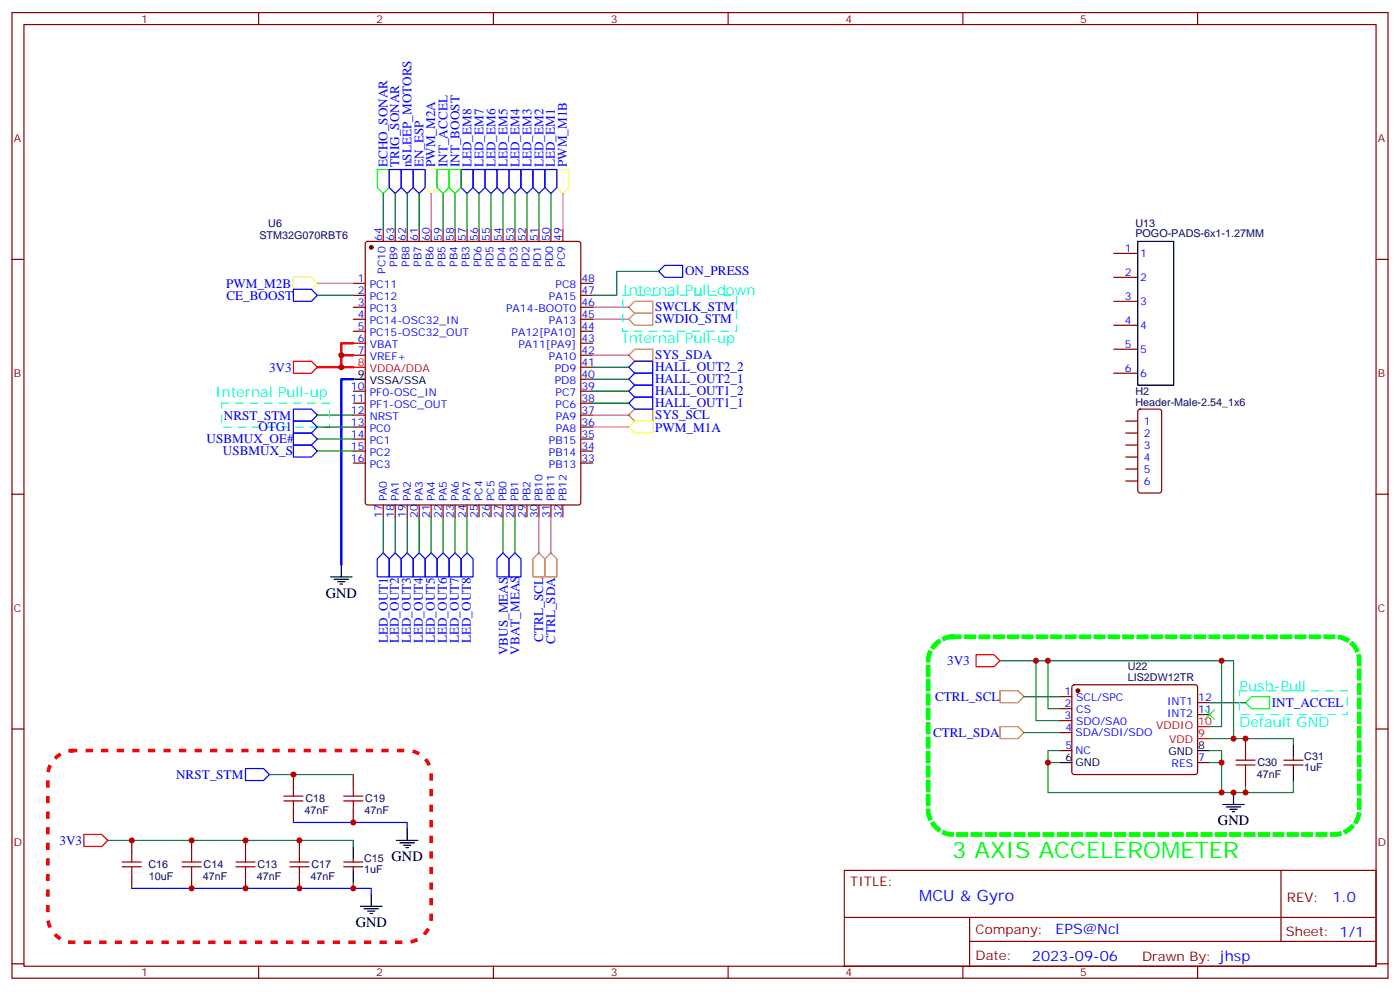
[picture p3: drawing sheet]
<svg xmlns="http://www.w3.org/2000/svg" width="412mm" height="292mm" viewBox="0 0 412 292" stroke-linecap="round" stroke-linejoin="round" font-family="sans-serif">
<g fill="none" stroke="#870000" stroke-width=".35">
<path d="M3.5 3.7h405.4v284.3h-405.4zM7.1 7.2h398.2v277.3h-398.2zM76.2 3.7v3.5M145.3 3.7v3.5M214.5 3.7v3.5M283.6 3.7v3.5M352.8 3.7v3.5M3.5 76.4h3.6M107.8 71.3l.5-.2h62.1l.5 .2 .2 .5v76.2l-.2 .5-.5 .2h-62.1l-.5-.2-.2-.5v-76.2zM112.9 67.6v3.5M116.4 67.6v3.5M119.9 67.6v3.5"/>
<path d="M123.5 67.6v3.5M127 67.6v3.5M130.5 67.6v3.5M134.1 67.6v3.5M137.6 67.6v3.5M141.1 67.6v3.5M144.6 67.6v3.5M148.2 67.6v3.5M151.7 67.6v3.5M155.2 67.6v3.5M158.7 67.6v3.5M162.3 67.6v3.5"/>
<path d="M165.8 67.6v3.5M328.1 74.6h7M405.3 76.4h3.6M104.1 83.4h3.5M104.1 87h3.5M104.1 90.5h3.5M104.1 94h3.5M104.1 97.5h3.5M171.1 83.4h3.5M171.1 87h3.5M171.1 90.5h3.5M171.1 94h3.5"/>
<path d="M171.1 97.5h3.5M328.1 81.7h7M328.1 88.7h7M328.1 95.8h7M104.1 101.1h3.5M104.1 104.6h3.5M104.1 115.2h3.5M104.1 118.7h3.5M171.1 101.1h3.5M171.1 104.6h3.5M171.1 115.2h3.5M171.1 118.7h3.5"/>
<path d="M171.1 111.7h3.5M171.1 108.1h3.5M328.1 102.8h7M328.1 109.9h7M104.1 122.2h3.5M104.1 125.8h3.5M104.1 129.3h3.5M104.1 132.8h3.5M104.1 136.3h3.5M171.1 122.2h3.5M171.1 125.8h3.5M171.1 129.3h3.5"/>
<path d="M171.1 132.8h3.5M171.1 136.3h3.5M331.6 124h3.5M331.6 127.5h3.5M331.6 131.1h3.5M331.6 134.6h3.5M331.6 138.1h3.5M335.4 120.7l.4-.2h5.7l.6 .4 .1 23.6-.5 .6-5.9 .1-.6-.5-.1-23.5zM3.5 145.5h3.6M112.9 148.7v3.5M116.4 148.7v3.5M119.9 148.7v3.5"/>
<path d="M123.5 148.7v3.5M127 148.7v3.5M130.5 148.7v3.5M134.1 148.7v3.5M137.6 148.7v3.5M141.1 148.7v3.5M144.6 148.7v3.5M148.2 148.7v3.5M151.7 148.7v3.5M155.2 148.7v3.5M158.7 148.7v3.5M162.3 148.7v3.5"/>
<path d="M165.8 148.7v3.5M331.6 141.6h3.5M405.3 145.5h3.6M3.5 214.7h3.6M312.2 205.1h3.5M312.2 208.7h3.5M312.2 212.2h3.5M312.2 215.7h3.5M316 201.8l.4-.2h35.7l.5 .2 .2 .5-.1 25.3-.6 .5-35.9-.1-.5-.6v-25.1zM352.8 210.4h3.5M352.8 206.9h3.5M366.9 217.5v3.5"/>
<path d="M405.3 214.7h3.6M86.4 228.1v3.5M86.4 238.7v3.5M104.1 228.1v3.5M104.1 238.7v3.5M312.2 221h3.5M352.8 224.5h3.5M366.9 228.1v3.5M378.2 225.2h5.6M378.2 223.8h5.6M381 222.8v1M381 225.2v1.1"/>
<path d="M38.8 247.5v3.5M38.8 258.1v3.5M56.4 247.5v3.5M56.4 258.1v3.5M72.3 247.5v3.5M72.3 258.1v3.5M88.2 247.5v3.5M88.2 258.1v3.5M101.2 255.2h5.7M101.2 253.8h5.7M104.1 252.8v1M104.1 255.2v1.1"/>
<path d="M248.7 256.3h156.6v28.2h-156.6zM377.3 256.3v20.9M248.7 270.1h156.5M285.6 277.2h119.6M285.6 270.1v14.2M3.5 283.8h3.6M76.2 284.5v3.5M145.3 284.5v3.5M214.5 284.5v3.5M283.6 284.5v3.5M352.8 284.5v3.5M405.3 283.8h3.6"/>
</g>
<path d="M86.4 106.4h5.3l1.8 1.7-1.8 1.8h-5.3zM104.1 108.1h3.5M287.5 192.8h5.3l1.8 1.8-1.8 1.7h-5.3zM352.8 217.5h3.5M352.8 214h3.5M24.7 245.7h5.3l1.7 1.8-1.7 1.7h-5.3z" fill="none" stroke="#f00" stroke-width=".35"/>
<path d="M185.2 90.5l1.8-1.8h5.3v3.6h-5.3zM185.2 94l1.8-1.7h5.3v3.5h-5.3zM185.2 104.6l1.8-1.8h5.3v3.6h-5.3zM185.2 122.2l1.8-1.7h5.3v3.5h-5.3zM158.7 162.8l1.8 1.8v5.3h-3.5v-5.3zM162.3 162.8l1.7 1.8v5.3h-3.5v-5.3zM294.6 214h5.3l1.7 1.7-1.7 1.8h-5.3zM294.6 203.4h5.3l1.7 1.7-1.7 1.8h-5.3z" fill="none" stroke="#c90" stroke-width=".35"/>
<path d="M174.6 90.5h10.6M174.6 94h10.6M174.6 104.6h10.6M174.6 122.2h10.6M158.7 152.2v10.6M162.3 152.2v10.6" fill="none" stroke="#c0c" stroke-width=".35"/>
<g fill="none" stroke="#00f" stroke-width=".35">
<path d="M114.7 49.9h3.5v5.3l-1.8 1.8-1.7-1.8zM118.2 49.9h3.5v5.3l-1.8 1.8-1.7-1.8zM121.7 49.9h3.5v5.3l-1.7 1.8-1.8-1.8zM135.8 49.9h3.5v5.3l-1.7 1.8-1.8-1.8zM139.3 49.9h3.6v5.3l-1.8 1.8-1.8-1.8zM142.9 49.9h3.5v5.3l-1.8 1.8-1.7-1.8zM146.4 49.9h3.5v5.3l-1.7 1.8-1.8-1.8zM149.9 49.9h3.6v5.3l-1.8 1.8-1.8-1.8zM153.5 49.9h3.5v5.3l-1.8 1.8-1.7-1.8zM157 49.9h3.5v5.3l-1.8 1.8-1.7-1.8zM160.5 49.9h3.5v5.3l-1.7 1.8-1.8-1.8zM194 79.9l1.8-1.8h5.3v3.6h-5.3z"/>
<path d="M86.4 85.2h5.3l1.8 1.8-1.8 1.7h-5.3zM185.2 118.7l1.8-1.8h5.3v3.6h-5.3zM185.2 111.7l1.8-1.8h5.3v3.5h-5.3zM185.2 108.1l1.8-1.7h5.3v3.5h-5.3zM187 113.4h5.3v3.5h-5.3l-1.8-1.7zM86.4 120.5h5.3l1.8 1.7-1.8 1.8h-5.3zM86.4 124h5.3l1.8 1.8-1.8 1.7h-5.3zM86.4 127.5h5.3l1.8 1.8-1.8 1.8h-5.3zM86.4 131.1h5.3l1.8 1.7-1.8 1.8h-5.3zM112.9 162.8l1.8 1.8v5.3h-3.6v-5.3zM116.4 162.8l1.8 1.8v5.3h-3.5v-5.3zM119.9 162.8l1.8 1.8v5.3h-3.5v-5.3z"/>
<path d="M123.5 162.8l1.7 1.8v5.3h-3.5v-5.3zM127 162.8l1.8 1.8v5.3h-3.6v-5.3zM130.5 162.8l1.8 1.8v5.3h-3.5v-5.3zM134.1 162.8l1.7 1.8v5.3h-3.5v-5.3zM137.6 162.8l1.7 1.8v5.3h-3.5v-5.3zM148.2 162.8l1.7 1.8v5.3h-3.5v-5.3zM151.7 162.8l1.8 1.8v5.3h-3.6v-5.3zM72.3 226.3h5.3l1.8 1.8-1.8 1.7h-5.3zM86.4 242.2h33.5v1.7M38.8 261.6h70.6v1.7"/>
</g>
<g fill="#870000" stroke="#870000" stroke-width=".35">
<circle cx="109.4" cy="72.8" r=".53"/>
<circle cx="317.5" cy="203.4" r=".53"/>
</g>
<g fill="none" stroke="#000" stroke-width=".35">
<path d="M335.1 71.1h10.6v42.3h-10.6zM104.1 111.7h3.5M97.4 169.9h6.3M98.4 170.6h4.3M99.5 171.3h2.1M100.2 172h.7M100.5 166.3v3.6M381 219.3v3.5M312.2 224.5h3.5M352.8 221h3.5M360.2 236.9h6.3M361.2 237.6h4.3"/>
<path d="M362.3 238.3h2.1M363 239h.7M363.4 233.4v3.5M381 226.3v3.5M104.1 249.2v3.6M104.1 256.3v3.5M116.8 247.5h6.3M117.8 248.2h4.3M118.9 248.9h2.1M119.6 249.6h.7M119.9 243.9v3.6M106.2 266.9h6.3"/>
<path d="M107.2 267.6h4.3M108.3 268.3h2.1M109 269h.7M109.4 263.3v3.6"/>
</g>
<path d="M93.5 108.1h10.6M100.5 104.6h3.6M104.1 101.1h-3.6v7" fill="none" stroke="#f00" stroke-width=".71"/>
<g fill="none" stroke="#008700" stroke-width=".35">
<path d="M112.9 57v10.6M116.4 57v10.6M119.9 57v10.6M123.5 57v10.6M130.5 57v10.6M134.1 57v10.6M137.6 57v10.6M141.1 57v10.6M144.6 57v10.6M148.2 57v10.6M151.7 57v10.6M155.2 57v10.6"/>
<path d="M158.7 57v10.6M162.3 57v10.6M194 79.9h-12.3v7.1h-7.1M93.5 87h10.6M174.6 108.1h10.6M174.6 111.7h10.6M174.6 115.2h10.6M174.6 118.7h10.6M93.5 122.2h10.6M93.5 125.8h10.6M93.5 129.3h10.6M93.5 132.8h10.6"/>
<path d="M112.9 152.2v10.6M116.4 152.2v10.6M119.9 152.2v10.6M123.5 152.2v10.6M127 152.2v10.6M130.5 152.2v10.6M134.1 152.2v10.6M137.6 152.2v10.6M148.2 152.2v10.6M151.7 152.2v10.6M294.6 194.6h65.2v19.4h-3.5M305.2 194.6v17.6h7"/>
<path d="M308.7 194.6v14.1h3.5M359.8 194.6h3.6v22.9h-7.1M301.6 205.1h10.6M301.6 215.7h10.6M356.3 206.9h10.6M363.4 217.5h17.6v1.8M79.4 228.1h24.7M308.7 224.5v8.9h72.3v-3.6M312.2 221h-3.5v3.5h3.5M356.3 224.5h3.5v8.9M356.3 221h3.5v3.5M366.9 231.6v1.8"/>
<path d="M31.7 247.5h72.4v1.7M104.1 259.8v1.8"/>
</g>
<g fill="none" stroke="#a10000" stroke-width=".35">
<path d="M83.6 234.4h5.7M83.6 235.8h5.7M86.4 231.6v2.8M86.4 235.8v2.9M101.2 234.4h5.7M101.2 235.8h5.7M104.1 231.6v2.8M104.1 235.8v2.9M364.1 223.8h5.6M364.1 225.2h5.6M366.9 221v2.8M366.9 225.2v2.9"/>
<path d="M36 253.8h5.6M36 255.2h5.6M38.8 251v2.8M38.8 255.2v2.9M53.6 253.8h5.7M53.6 255.2h5.7M56.4 251v2.8M56.4 255.2v2.9M69.5 253.8h5.6M69.5 255.2h5.6M72.3 251v2.8M72.3 255.2v2.9"/>
<path d="M85.4 253.8h5.6M85.4 255.2h5.6M88.2 251v2.8M88.2 255.2v2.9"/>
</g>
<path d="M104.1 111.7h-3.6v54.6" fill="none" stroke="#00f" stroke-width=".71"/>
<path d="M111.1 49.9h3.6v5.3l-1.8 1.8-1.8-1.8zM128.8 49.9h3.5v5.3l-1.8 1.8-1.7-1.8zM132.3 49.9h3.5v5.3l-1.7 1.8-1.8-1.8zM366.9 206.9l1.8-1.8h5.2v3.6h-5.2z" fill="none" stroke="#0f0" stroke-width=".35"/>
<path d="M354.9 209l2.8 2.8M357.7 209l-2.8 2.8" fill="none" stroke="#3c3" stroke-width=".35"/>
<path d="M280.5 187.5h112.8a7.1 7.1 0 0 1 7.1 7.1v44.1a7.6 7.6 0 0 1-7.1 7h-112.8a7.6 7.6 0 0 1-7.1-7v-44.1a7.6 7.6 0 0 1 7.1-7.1" fill="none" stroke="#0f0" stroke-width="1.4" stroke-dasharray="2.1 2.1"/>
<path d="M183.4 87h33.6v10.5h-33.6zM65.3 118.7h31.7v7.1h-31.7zM365.1 203.4h31.8v7h-31.8z" fill="none" stroke="#0ff" stroke-width=".35" stroke-dasharray="2.1 2.1"/>
<path d="M21.2 221h98.7a7.1 7.1 0 0 1 7.1 7.1v42.3a7.6 7.6 0 0 1-7.1 7.1h-98.7a7.6 7.6 0 0 1-7.1-7.1v-42.3a7.6 7.6 0 0 1 7.1-7.1" fill="none" stroke="#f00" stroke-width="1.1" stroke-dasharray="1.1 3.5"/>
<path d="M125.2 49.9h3.6v5.3l-1.8 1.8-1.8-1.8zM164 49.9h3.6v5.3l-1.8 1.8-1.8-1.8zM86.4 81.7h5.3l1.8 1.7-1.8 1.8h-5.3zM185.2 125.8l1.8-1.8h5.3v3.5h-5.3z" fill="none" stroke="#ff0" stroke-width=".35"/>
<path d="M127 57v10.6M165.8 57v10.6M93.5 83.4h10.6M174.6 125.8h10.6" fill="none" stroke="#f0f" stroke-width=".35"/>
<g fill="#c00">
<circle cx="100.5" cy="108.1" r=".88"/>
<circle cx="100.5" cy="104.6" r=".88"/>
<circle cx="56.4" cy="247.5" r=".88"/>
<circle cx="38.8" cy="247.5" r=".88"/>
<circle cx="104.1" cy="242.2" r=".88"/>
<circle cx="86.4" cy="228.1" r=".88"/>
<circle cx="72.3" cy="247.5" r=".88"/>
<circle cx="88.2" cy="247.5" r=".88"/>
<circle cx="56.4" cy="261.6" r=".88"/>
<circle cx="72.3" cy="261.6" r=".88"/>
<circle cx="88.2" cy="261.6" r=".88"/>
<circle cx="104.1" cy="261.6" r=".88"/>
<circle cx="305.2" cy="194.6" r=".88"/>
<circle cx="359.8" cy="194.6" r=".88"/>
<circle cx="308.7" cy="194.6" r=".88"/>
<circle cx="308.7" cy="224.5" r=".88"/>
<circle cx="359.8" cy="233.4" r=".88"/>
<circle cx="363.4" cy="217.5" r=".88"/>
<circle cx="366.9" cy="217.5" r=".88"/>
<circle cx="366.9" cy="233.4" r=".88"/>
<circle cx="359.8" cy="224.5" r=".88"/>
<circle cx="363.4" cy="233.4" r=".88"/>
</g>
<text font-size="6.7" fill="#0f0" x="280.5" y="252.8">3 AXIS ACCELEROMETER</text>
<text font-size="4.6" fill="#00f" x="270.8" y="265.3">MCU &amp; Gyro</text>
<g font-size="4.2" fill="#0ff">
<text x="183.4" y="87">Internal Pull-down</text>
<text x="183.4" y="101.1">Internal Pull-up</text>
<text x="63.5" y="116.9">Internal Pull-up</text>
<text x="365.1" y="203.4">Push-Pull</text>
<text x="365.1" y="214">Default GND</text>
</g>
<g font-size="4.2">
<text x="96" y="176">GND</text>
<text x="358.8" y="243.1">GND</text>
<text x="115.4" y="253.6">GND</text>
<text x="104.8" y="273">GND</text>
</g>
<g font-size="4.2" fill="#00f">
<text x="392.5" y="265.6">1.0</text>
<text x="310.9" y="275.1">EPS@Ncl</text>
<text x="304" y="282.9">2023-09-06</text>
</g>
<g font-size="3.9" fill="#00f">
<text x="114.2" y="49.2" transform="rotate(-90 114.2 49.2)">ECHO_SONAR</text>
<text x="117.6" y="49.2" transform="rotate(-90 117.6 49.2)">TRIG_SONAR</text>
<text x="121.2" y="49.2" transform="rotate(-90 121.2 49.2)">nSLEEP_MOTORS</text>
<text x="124.7" y="49.2" transform="rotate(-90 124.7 49.2)">EN_ESP</text>
<text x="128.2" y="49.2" transform="rotate(-90 128.2 49.2)">PWM_M2A</text>
<text x="131.8" y="49.2" transform="rotate(-90 131.8 49.2)">INT_ACCEL</text>
<text x="135.4" y="49.2" transform="rotate(-90 135.4 49.2)">INT_BOOST</text>
<text x="138.9" y="49.2" transform="rotate(-90 138.9 49.2)">LED_EM8</text>
<text x="142.5" y="49.2" transform="rotate(-90 142.5 49.2)">LED_EM7</text>
<text x="146" y="49.2" transform="rotate(-90 146 49.2)">LED_EM6</text>
<text x="149.5" y="49.2" transform="rotate(-90 149.5 49.2)">LED_EM5</text>
<text x="153" y="49.2" transform="rotate(-90 153 49.2)">LED_EM4</text>
<text x="156.6" y="49.2" transform="rotate(-90 156.6 49.2)">LED_EM3</text>
<text x="160.1" y="49.2" transform="rotate(-90 160.1 49.2)">LED_EM2</text>
<text x="163.4" y="49.2" transform="rotate(-90 163.4 49.2)">LED_EM1</text>
<text x="167" y="49.2" transform="rotate(-90 167 49.2)">PWM_M1B</text>
<text x="201.8" y="81.1">ON_PRESS</text>
<text x="66.6" y="84.7">PWM_M2B</text>
<text x="66.7" y="88.3">CE_BOOST</text>
<text x="193" y="91.7">SWCLK_STM</text>
<text x="193" y="95.2">SWDIO_STM</text>
<text x="193" y="105.8">SYS_SDA</text>
<text x="79.2" y="109.4">3V3</text>
<text x="193" y="112.8">HALL_OUT2_1</text>
<text x="193" y="109.3">HALL_OUT2_2</text>
<text x="193" y="119.9">HALL_OUT1_1</text>
<text x="193" y="116.4">HALL_OUT1_2</text>
<text x="66" y="123.5">NRST_STM</text>
<text x="193" y="123.4">SYS_SCL</text>
<text x="60.8" y="130.6">USBMUX_OE#</text>
<text x="76.1" y="127">OTG1</text>
<text x="193" y="127.1">PWM_M1A</text>
<text x="65.7" y="134.1">USBMUX_S</text>
<text x="114.2" y="189.4" transform="rotate(-90 114.2 189.4)">LED_OUT1</text>
<text x="117.5" y="189.4" transform="rotate(-90 117.5 189.4)">LED_OUT2</text>
<text x="121.1" y="189.4" transform="rotate(-90 121.1 189.4)">LED_OUT3</text>
<text x="124.6" y="189.4" transform="rotate(-90 124.6 189.4)">LED_OUT4</text>
<text x="128.1" y="189.4" transform="rotate(-90 128.1 189.4)">LED_OUT5</text>
<text x="131.6" y="189.4" transform="rotate(-90 131.6 189.4)">LED_OUT6</text>
<text x="135.2" y="189.4" transform="rotate(-90 135.2 189.4)">LED_OUT7</text>
<text x="138.7" y="189.4" transform="rotate(-90 138.7 189.4)">LED_OUT8</text>
<text x="160" y="189" transform="rotate(-90 160 189)">CTRL_SCL</text>
<text x="163.6" y="189.6" transform="rotate(-90 163.6 189.6)">CTRL_SDA</text>
<text x="149.6" y="192.9" transform="rotate(-90 149.6 192.9)">VBUS_MEAS</text>
<text x="153" y="192.7" transform="rotate(-90 153 192.7)">VBAT_MEAS</text>
<text x="279" y="195.9">3V3</text>
<text x="275.5" y="206.4">CTRL_SCL</text>
<text x="374.6" y="208.2">INT_ACCEL</text>
<text x="274.8" y="217">CTRL_SDA</text>
<text x="51.9" y="229.4">NRST_STM</text>
<text x="17.5" y="248.8">3V3</text>
</g>
<g font-size="3.9" fill="#800">
<text x="250.5" y="260.9">TITLE:</text>
<text x="379.1" y="265.6">REV:</text>
<text x="287.4" y="275.1">Company:</text>
<text x="378.7" y="275.7">Sheet: 1/1</text>
<text x="287.4" y="282.8">Date:</text>
<text x="336.4" y="282.8">Drawn By: jhsp</text>
</g>
<g font-size="3.2" fill="#800">
<text x="41.6" y="6.7">1</text>
<text x="110.8" y="6.7">2</text>
<text x="179.9" y="6.7">3</text>
<text x="249.1" y="6.7">4</text>
<text x="318.2" y="6.7">5</text>
<text x="4.1" y="41.8">A</text>
<text x="405.9" y="41.8">A</text>
<text x="4.1" y="110.9">B</text>
<text x="405.9" y="110.9">B</text>
<text x="4.1" y="180.1">C</text>
<text x="405.9" y="180.1">C</text>
<text x="4.1" y="249.2">D</text>
<text x="405.9" y="249.2">D</text>
<text x="41.6" y="287.5">1</text>
<text x="110.8" y="287.5">2</text>
<text x="179.9" y="287.5">3</text>
<text x="249.1" y="287.5">4</text>
<text x="318.2" y="287.5">5</text>
</g>
<g font-size="3.2" fill="#000080">
<text x="76.4" y="70.5">STM32G070RBT6</text>
<text x="79" y="66.9">U6</text>
<text x="334.4" y="69.9">POGO-PADS-6x1-1.27MM</text>
<text x="334.4" y="66.7">U13</text>
<text x="334.4" y="119.4">Header-Male-2.54_1x6</text>
<text x="334.4" y="116.2">H2</text>
<text x="332.2" y="197.4">U22</text>
<text x="332.2" y="200.6">LIS2DW12TR</text>
<text x="370.4" y="225.7">C30</text>
<text x="384.2" y="227.2">1uF</text>
<text x="384.2" y="223.9">C31</text>
<text x="370.2" y="229.2">47nF</text>
<text x="89.7" y="239.8">47nF</text>
<text x="90" y="236.2">C18</text>
<text x="107.4" y="239.8">47nF</text>
<text x="107.6" y="236.2">C19</text>
<text x="43.8" y="255.7">C16</text>
<text x="60" y="255.6">C14</text>
<text x="75.8" y="255.6">C13</text>
<text x="91.7" y="255.6">C17</text>
<text x="107.3" y="257.1">1uF</text>
<text x="107.3" y="253.9">C15</text>
<text x="43.9" y="259.2">10uF</text>
<text x="59.7" y="259.2">47nF</text>
<text x="75.6" y="259.2">47nF</text>
<text x="91.5" y="259.2">47nF</text>
</g>
<g font-size="3.2" fill="#00f">
<text x="112.5" y="70.9" transform="rotate(-90 112.5 70.9)">64</text>
<text x="116.1" y="70.9" transform="rotate(-90 116.1 70.9)">63</text>
<text x="119.6" y="70.9" transform="rotate(-90 119.6 70.9)">62</text>
<text x="123.1" y="70.9" transform="rotate(-90 123.1 70.9)">61</text>
<text x="126.6" y="70.9" transform="rotate(-90 126.6 70.9)">60</text>
<text x="130.2" y="70.9" transform="rotate(-90 130.2 70.9)">59</text>
<text x="133.7" y="70.9" transform="rotate(-90 133.7 70.9)">58</text>
<text x="137.2" y="70.9" transform="rotate(-90 137.2 70.9)">57</text>
<text x="140.8" y="70.9" transform="rotate(-90 140.8 70.9)">56</text>
<text x="144.3" y="70.9" transform="rotate(-90 144.3 70.9)">55</text>
<text x="147.8" y="70.9" transform="rotate(-90 147.8 70.9)">54</text>
<text x="151.3" y="70.9" transform="rotate(-90 151.3 70.9)">53</text>
<text x="154.9" y="70.9" transform="rotate(-90 154.9 70.9)">52</text>
<text x="158.4" y="70.9" transform="rotate(-90 158.4 70.9)">51</text>
<text x="161.9" y="70.9" transform="rotate(-90 161.9 70.9)">50</text>
<text x="165.5" y="70.9" transform="rotate(-90 165.5 70.9)">49</text>
<text x="331.4" y="74.3">1</text>
<text x="335.8" y="75.7">1</text>
<text x="105.4" y="83.1">1</text>
<text x="113.6" y="80.6" transform="rotate(-90 113.6 80.6)">PC10</text>
<text x="117.1" y="78.5" transform="rotate(-90 117.1 78.5)">PB9</text>
<text x="120.6" y="78.5" transform="rotate(-90 120.6 78.5)">PB8</text>
<text x="124.2" y="78.5" transform="rotate(-90 124.2 78.5)">PB7</text>
<text x="127.7" y="78.5" transform="rotate(-90 127.7 78.5)">PB6</text>
<text x="131.2" y="78.5" transform="rotate(-90 131.2 78.5)">PB5</text>
<text x="134.8" y="78.5" transform="rotate(-90 134.8 78.5)">PB4</text>
<text x="138.3" y="78.5" transform="rotate(-90 138.3 78.5)">PB3</text>
<text x="141.8" y="78.8" transform="rotate(-90 141.8 78.8)">PD6</text>
<text x="145.3" y="78.8" transform="rotate(-90 145.3 78.8)">PD5</text>
<text x="148.9" y="78.8" transform="rotate(-90 148.9 78.8)">PD4</text>
<text x="152.4" y="78.8" transform="rotate(-90 152.4 78.8)">PD3</text>
<text x="155.9" y="78.8" transform="rotate(-90 155.9 78.8)">PD2</text>
<text x="159.5" y="78.8" transform="rotate(-90 159.5 78.8)">PD1</text>
<text x="163" y="78.8" transform="rotate(-90 163 78.8)">PD0</text>
<text x="166.5" y="78.5" transform="rotate(-90 166.5 78.5)">PC9</text>
<text x="171.3" y="83.1">48</text>
<text x="331.4" y="81.3">2</text>
<text x="335.8" y="82.7">2</text>
<text x="105.4" y="86.6">2</text>
<text x="108.9" y="84.8">PC11</text>
<text x="108.9" y="88.4">PC12</text>
<text x="161.7" y="88.4">PA15</text>
<text x="163.6" y="84.8">PC8</text>
<text x="171.3" y="86.6">47</text>
<text x="331.4" y="88.4">3</text>
<text x="335.8" y="89.8">3</text>
<text x="105.4" y="90.1">3</text>
<text x="105.4" y="93.7">4</text>
<text x="108.9" y="91.9">PC13</text>
<text x="108.9" y="95.4">PC14-OSC32_IN</text>
<text x="149.1" y="91.9">PA14-BOOT0</text>
<text x="161.7" y="95.4">PA13</text>
<text x="171.3" y="93.7">45</text>
<text x="171.3" y="90.1">46</text>
<text x="331.4" y="95.4">4</text>
<text x="105.4" y="97.2">5</text>
<text x="105.4" y="100.7">6</text>
<text x="108.9" y="99">PC15-OSC32_OUT</text>
<text x="150.7" y="99">PA12[PA10]</text>
<text x="171.3" y="100.7">43</text>
<text x="171.3" y="97.2">44</text>
<text x="335.8" y="96.8">4</text>
<text x="105.4" y="104.2">7</text>
<text x="108.9" y="102.5">VBAT</text>
<text x="108.9" y="106">VREF+</text>
<text x="152.7" y="102.5">PA11[PA9]</text>
<text x="161.7" y="106">PA10</text>
<text x="171.3" y="107.8">41</text>
<text x="171.3" y="104.2">42</text>
<text x="331.4" y="102.5">5</text>
<text x="335.8" y="103.9">5</text>
<text x="163.4" y="113.1">PD8</text>
<text x="163.4" y="109.5">PD9</text>
<text x="171.3" y="111.3">40</text>
<text x="331.4" y="109.5">6</text>
<text x="335.8" y="110.9">6</text>
<text x="103.4" y="114.8">10</text>
<text x="103.4" y="118.4">11</text>
<text x="108.9" y="116.6">PF0-OSC_IN</text>
<text x="163.6" y="116.6">PC7</text>
<text x="171.3" y="118.4">38</text>
<text x="171.3" y="114.8">39</text>
<text x="103.4" y="121.9">12</text>
<text x="103.4" y="125.4">13</text>
<text x="108.9" y="120.1">PF1-OSC_OUT</text>
<text x="108.9" y="123.6">NRST</text>
<text x="163.6" y="120.1">PC6</text>
<text x="163.7" y="123.6">PA9</text>
<text x="171.3" y="125.4">36</text>
<text x="171.3" y="121.9">37</text>
<text x="336.9" y="125.1">1</text>
<text x="103.4" y="128.9">14</text>
<text x="108.9" y="127.2">PC0</text>
<text x="108.9" y="130.7">PC1</text>
<text x="161.7" y="130.7">PB15</text>
<text x="163.7" y="127.2">PA8</text>
<text x="171.3" y="128.9">35</text>
<text x="336.9" y="128.6">2</text>
<text x="103.4" y="132.5">15</text>
<text x="103.4" y="136">16</text>
<text x="108.9" y="134.2">PC2</text>
<text x="108.9" y="137.8">PC3</text>
<text x="161.7" y="137.8">PB13</text>
<text x="161.7" y="134.2">PB14</text>
<text x="171.3" y="136">33</text>
<text x="171.3" y="132.5">34</text>
<text x="336.9" y="132.1">3</text>
<text x="336.9" y="135.6">4</text>
<text x="336.9" y="139.2">5</text>
<text x="336.9" y="142.7">6</text>
<text x="113.9" y="147.6" transform="rotate(-90 113.9 147.6)">PA0</text>
<text x="117.5" y="147.6" transform="rotate(-90 117.5 147.6)">PA1</text>
<text x="121" y="147.6" transform="rotate(-90 121 147.6)">PA2</text>
<text x="124.5" y="147.6" transform="rotate(-90 124.5 147.6)">PA3</text>
<text x="128.1" y="147.6" transform="rotate(-90 128.1 147.6)">PA4</text>
<text x="131.6" y="147.6" transform="rotate(-90 131.6 147.6)">PA5</text>
<text x="135.1" y="147.6" transform="rotate(-90 135.1 147.6)">PA6</text>
<text x="138.6" y="147.6" transform="rotate(-90 138.6 147.6)">PA7</text>
<text x="142.2" y="147.6" transform="rotate(-90 142.2 147.6)">PC4</text>
<text x="145.7" y="147.6" transform="rotate(-90 145.7 147.6)">PC5</text>
<text x="149.2" y="147.6" transform="rotate(-90 149.2 147.6)">PB0</text>
<text x="152.8" y="147.6" transform="rotate(-90 152.8 147.6)">PB1</text>
<text x="156.3" y="147.6" transform="rotate(-90 156.3 147.6)">PB2</text>
<text x="159.8" y="147.6" transform="rotate(-90 159.8 147.6)">PB10</text>
<text x="163.3" y="147.6" transform="rotate(-90 163.3 147.6)">PB11</text>
<text x="166.9" y="147.6" transform="rotate(-90 166.9 147.6)">PB12</text>
<text x="112.5" y="152.6" transform="rotate(-90 112.5 152.6)">17</text>
<text x="116.1" y="152.6" transform="rotate(-90 116.1 152.6)">18</text>
<text x="119.6" y="152.6" transform="rotate(-90 119.6 152.6)">19</text>
<text x="123.1" y="152.6" transform="rotate(-90 123.1 152.6)">20</text>
<text x="126.6" y="152.6" transform="rotate(-90 126.6 152.6)">21</text>
<text x="130.2" y="152.6" transform="rotate(-90 130.2 152.6)">22</text>
<text x="133.7" y="152.6" transform="rotate(-90 133.7 152.6)">23</text>
<text x="137.2" y="152.6" transform="rotate(-90 137.2 152.6)">24</text>
<text x="140.8" y="152.6" transform="rotate(-90 140.8 152.6)">25</text>
<text x="144.3" y="152.6" transform="rotate(-90 144.3 152.6)">26</text>
<text x="147.8" y="152.6" transform="rotate(-90 147.8 152.6)">27</text>
<text x="151.3" y="152.6" transform="rotate(-90 151.3 152.6)">28</text>
<text x="154.9" y="152.6" transform="rotate(-90 154.9 152.6)">29</text>
<text x="158.4" y="152.6" transform="rotate(-90 158.4 152.6)">30</text>
<text x="161.9" y="152.6" transform="rotate(-90 161.9 152.6)">31</text>
<text x="165.5" y="152.6" transform="rotate(-90 165.5 152.6)">32</text>
<text x="313.5" y="204.8">1</text>
<text x="313.5" y="208.3">2</text>
<text x="317" y="206.6">SCL/SPC</text>
<text x="343.8" y="207.6">INT1</text>
<text x="353" y="206.6">12</text>
<text x="313.5" y="211.8">3</text>
<text x="313.9" y="215.4">4</text>
<text x="317" y="210.1">CS</text>
<text x="317" y="213.6">SDO/SA0</text>
<text x="343.8" y="211.1">INT2</text>
<text x="353" y="210.1">11</text>
<text x="313.9" y="220.7">5</text>
<text x="316.8" y="216.8">SDA/SDI/SDO</text>
<text x="316.8" y="222.1">NC</text>
<text x="345.1" y="226">RES</text>
<text x="353" y="224.2">7</text>
</g>
<g font-size="3.2" fill="#f00">
<text x="105.4" y="107.8">8</text>
<text x="108.9" y="109.5">VDDA/DDA</text>
<text x="340.6" y="214.7">VDDIO</text>
<text x="353" y="213.6">10</text>
<text x="344.4" y="218.9">VDD</text>
<text x="353" y="217.1">9</text>
</g>
<g font-size="3.2">
<text x="105.4" y="111.3">9</text>
<text x="108.9" y="113.1">VSSA/SSA</text>
<text x="353" y="220.7">8</text>
<text x="313.9" y="224.2">6</text>
<text x="316.8" y="225.6">GND</text>
<text x="344.2" y="222.4">GND</text>
</g>
</svg>
